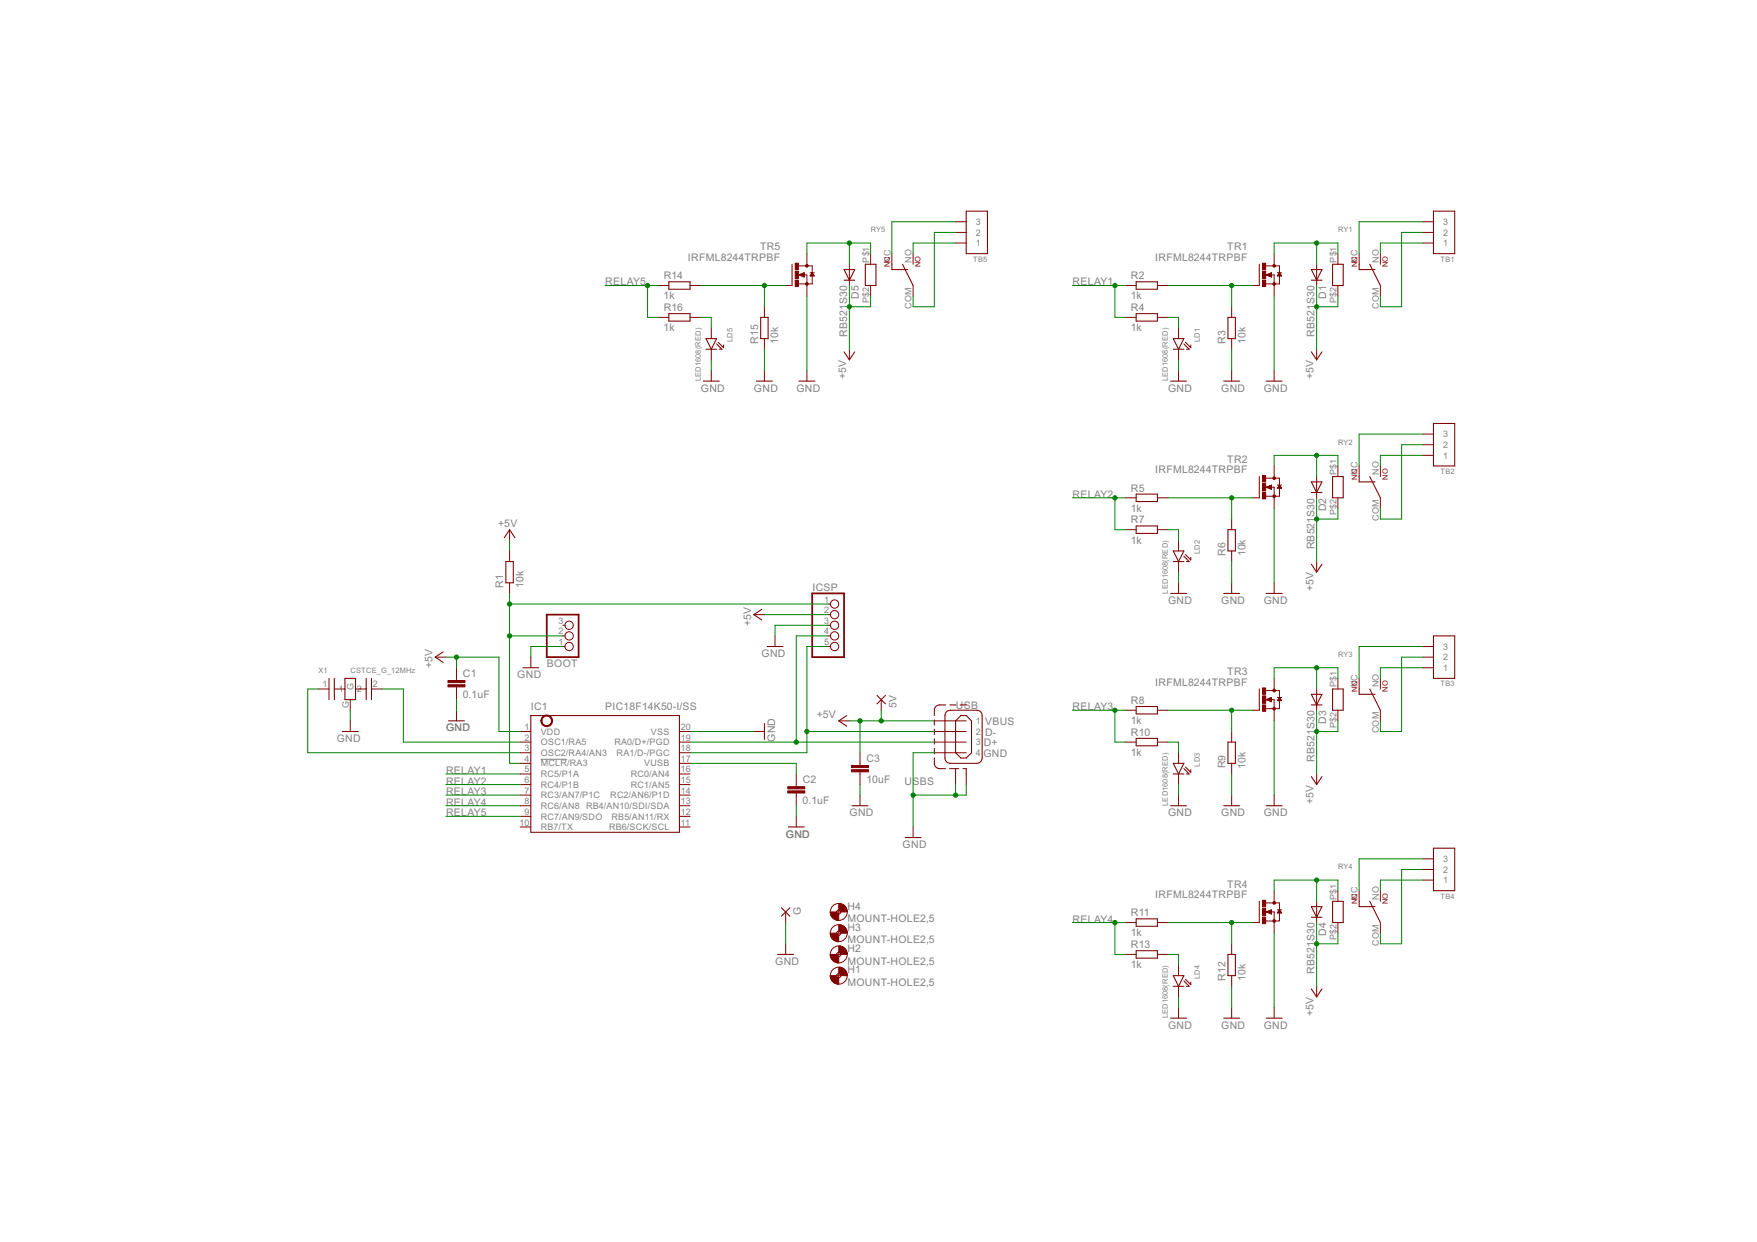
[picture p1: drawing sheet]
<svg xmlns="http://www.w3.org/2000/svg" width="420mm" height="297mm" viewBox="0 0 420 297" stroke-linecap="round" stroke-linejoin="round" font-family="sans-serif">
<path d="M129.3 181.6h6.3" fill="none" stroke="#808080" stroke-width=".24"/>
<g fill="none" stroke="#800000" stroke-width=".25">
<path d="M231.1 50.5h5v10.2h-5zM342.8 50.5h5.1v10.2h-5.1zM159.9 67.4h5.1v1.8h-5.1zM159.9 75h5.1v1.8h-5.1zM181.9 75.9h1.8v5.1h-1.8zM189.4 63.2v5.1M201.8 64.5h2.6l-1.3 2.5zM201.8 67h2.6M206.9 63.2h2.6v5.1h-2.6zM213.3 63.2v1.3h3.8M215.8 63.2l2.6 5.1M271.7 67.4h5.1v1.8h-5.1z"/>
<path d="M271.7 75h5.1v1.8h-5.1zM293.6 75.9h1.8v5.1h-1.8zM301.1 63.2v5.1M313.6 64.5h2.5l-1.2 2.5zM313.6 67h2.5M318.7 63.2h2.5v5.1h-2.5zM325 63.2v1.3h3.8M327.6 63.2l2.5 5.1M168.2 91.1h3.8M168.8 81h2.6l-1.3 2.5zM168.8 83.5h2.6M171.4 82.3l1.2 1.2h-.6"/>
<path d="M171.7 81.9l1.3 1.2v-.6M180.9 91.1h3.8M191.1 91.1h3.8M201.8 84.2l1.3 1.9 1.3-1.9M279.9 91.1h3.8M280.6 81h2.5l-1.3 2.5zM280.6 83.5h2.5M283.1 82.3l1.3 1.2h-.7M283.5 81.9l1.3 1.2v-.6M292.6 91.1h3.8M302.8 91.1h3.8M313.6 84.2l1.3 1.9 1.2-1.9"/>
<path d="M271.7 118.2h5.1v1.8h-5.1zM301.1 114v5.1M313.6 115.3h2.5l-1.2 2.5zM313.6 117.8h2.5M318.7 114h2.5v5.1h-2.5zM325 114v1.3h3.8M327.6 114l2.5 5.1M342.8 101.3h5.1v10.1h-5.1zM120.6 128.6l1.3-1.9 1.2 1.9M121 134.3h1.7v5.1h-1.7zM271.7 125.8h5.1v1.8h-5.1zM280.6 134.3h2.5"/>
<path d="M280.6 131.8h2.5l-1.3 2.5zM283.1 133l1.3 1.3h-.7M283.5 132.7l1.3 1.2v-.6M293.6 126.7h1.8v5.1h-1.8zM313.6 134.9l1.3 1.9 1.2-1.9M106 155.9l-1.9 1.3 1.9 1.2M125 159.7h3.8M182.2 145.7l-1.9 1.3 1.9 1.3M183.4 154.6h3.8M279.9 141.9h3.8M292.6 141.9h3.8M302.8 141.9h3.8"/>
<path d="M342.8 152.1h5.1v10.1h-5.1zM78.7 162.2v5.1M79.9 162.2v5.1M79.9 164.8h2.6M81.9 174.9h3.8M82.5 162.2h2.5v5.1h-2.5zM85 164.8h2.6M87.6 162.2v5.1M88.8 162.2v5.1M107.3 172.4h3.8M126.9 171.1h35.6v28h-35.6zM182.8 173v3.8"/>
<path d="M202.5 171.1l-1.9 1.3 1.9 1.3M209.7 166.3l2.1 2M211.8 166.3l-2.1 2M223.4 172.1v1.3M223.4 174.4v1.3M223.4 176.7v1.3M223.4 179v1.3M226.1 168.6h-1.7l-.7 .5a2.4 2.4 0 0 0-.3 2M226.4 170.1l.8-.2h6.4l1 .4 .3 .8v10.2l-.2 .5-.6 .6-6.9 .2-.5-.2-.6-.6-.1-.5v-10.2zM227.2 168.6h1.4M229.6 168.6h1.5M229.8 171.1h1.3l1.2 1.3v7.6l-1.2 1.3h-1.3l-1.3-1.3v-7.6z"/>
<path d="M271.7 169h5.1v1.8h-5.1zM271.7 176.6h5.1v1.8h-5.1zM293.6 177.5h1.8v5.1h-1.8zM301.1 164.8v5.1M313.6 166.1h2.5l-1.2 2.5zM313.6 168.6h2.5M318.7 164.8h2.5v5.1h-2.5zM325 164.8v1.3h3.8M327.6 164.8l2.5 5.1M188.5 197.8h3.8M203.8 192.7h3.8M223.4 181.3a2.4 2.4 0 0 0 .3 2l.2 .2a2.71 2.71 0 0 0 2.2 .3"/>
<path d="M227.1 183.8h2.2M230.3 183.8h.8M279.9 192.7h3.8M280.6 182.6h2.5l-1.3 2.5zM280.6 185.1h2.5M283.1 183.8l1.3 1.3h-.7M283.5 183.5l1.3 1.2v-.6M292.6 192.7h3.8M302.8 192.7h3.8M313.6 185.7l1.3 1.9 1.2-1.9M186.9 217.1l2 2M188.9 217.1l-2 2"/>
<path d="M216.5 200.3h3.8M271.7 219.8h5.1v1.7h-5.1zM301.1 215.6v5M313.6 216.8h2.5l-1.2 2.6zM313.6 219.4h2.5M318.7 215.6h2.5v5h-2.5zM325 215.6v1.2h3.8M327.6 215.6l2.5 5M342.8 202.9h5.1v10.1h-5.1zM186 228.3h3.8M271.7 227.4h5.1v1.8h-5.1zM280.6 233.3h2.5l-1.3 2.6z"/>
<path d="M280.6 235.9h2.5M283.1 234.6l1.3 1.3h-.7M283.5 234.2l1.3 1.3v-.6M293.6 228.3h1.8v5h-1.8zM313.6 236.5l1.3 1.9 1.2-1.9M279.9 243.5h3.8M292.6 243.5h3.8M302.8 243.5h3.8"/>
</g>
<g fill="none" stroke="#800000" stroke-width=".24">
<path d="M228.5 58.1h2.6M228.5 55.6h2.6M228.5 53h2.6M340.3 58.1h2.5M340.3 55.6h2.5M340.3 53h2.5M157.4 68.3h2.5M157.4 75.9h2.5M165 68.3h2.6M165 75.9h2.6M170.1 78.4v2.6M182.8 73.4v2.5"/>
<path d="M187.9 68.3h1.5M190.8 65.7h2.2v5.1M190.9 63.6h3.3v1.6M191.1 65.7l1.2-.5v1.1zM191.2 65.7h1.1M191.2 65.8h1.1M191.5 65.6h.8M191.5 65.9h.8M191.8 65.4h.5M191.8 66.1h.5M192.1 65.3h.2M192.2 66.2h.1"/>
<path d="M193 60.7v2.9M193.7 65.2h1M193.8 65.9h.9M193.8 65.8h.8M193.9 65.7h.6M194 65.6h.5M194.1 65.4h.3M194.2 65.3h.1M194.2 65.9v2h-3.3M194.2 65.2l.5 .8h-1zM203.1 63.2v5.1M208.2 60.7v2.5"/>
<path d="M208.2 68.3v2.5M213.3 60.7v2.5M218.4 60.7v2.5M218.4 68.3v2.5M269.2 68.3h2.5M269.2 75.9h2.5M276.8 68.3h2.5M276.8 75.9h2.5M281.8 78.4v2.6M294.5 73.4v2.5M299.6 68.3h1.5M302.5 65.7h2.2v5.1"/>
<path d="M302.7 63.6h3.3v1.6M302.8 65.7l1.3-.5v1.1zM302.9 65.7h1.2M303 65.8h1.1M303.2 65.6h.9M303.3 65.9h.8M303.5 65.4h.6M303.6 66.1h.5M303.8 65.3h.3M303.9 66.2h.2M304.7 60.7v2.9M305.5 65.2h1"/>
<path d="M305.5 65.9h.9M305.6 65.8h.8M305.7 65.7h.6M305.8 65.6h.4M305.8 65.4h.3M305.9 65.3h.1M306 65.9v2h-3.3M306 65.2l.5 .8h-1zM314.9 63.2v5.1M319.9 60.7v2.5M319.9 68.3v2.5M325 60.7v2.5"/>
<path d="M330.1 60.7v2.5M330.1 68.3v2.5M170.1 83.5v2.6M170.1 88.6v2.5M182.8 81v2.5M182.8 88.6v2.5M193 88.6v2.5M203.1 83.5v2.6M281.8 83.5v2.6M281.8 88.6v2.5M294.5 81v2.5M294.5 88.6v2.5"/>
<path d="M304.7 88.6v2.5M314.9 83.5v2.6M269.2 119.1h2.5M276.8 119.1h2.5M299.6 119.1h1.5M302.5 116.5h2.2v5.1M302.7 114.4h3.3v1.6M302.8 116.5l1.3-.5v1zM302.9 116.5h1.2M303 116.6h1.1M303.2 116.4h.9M303.3 116.7h.8"/>
<path d="M303.5 116.2h.6M303.6 116.8h.5M303.8 116.1h.3M303.9 116.9h.2M304.7 111.4v3M305.5 116h1M305.5 116.7h.9M305.6 116.6h.7M305.7 116.5h.6M305.8 116.4h.4M305.8 116.2h.3M305.9 116.1h.1"/>
<path d="M306 116.6v2.1h-3.3M306 116l.5 .8h-1zM314.9 114v5.1M319.9 111.4v2.6M319.9 119.1v2.5M325 111.4v2.6M330.1 111.4v2.6M330.1 119.1v2.5M340.3 108.9h2.5M340.3 106.4h2.5M340.3 103.8h2.5M121.9 126.7v2.5"/>
<path d="M121.9 131.8v2.5M121.9 139.4v2.5M269.2 126.7h2.5M276.8 126.7h2.5M281.8 129.2v2.6M281.8 134.3v2.5M281.8 139.4v2.5M294.5 124.1v2.6M294.5 131.8v2.5M294.5 139.4v2.5M304.7 139.4v2.5M314.9 134.3v2.5"/>
<path d="M104.1 157.2h2.5M109.2 159.7v3.1M126.9 157.2v2.5M134.6 154.6h.5M134.6 152.1h.5M134.6 149.5h.5M180.3 147h2.5M185.3 152.1v2.5M198 154.6h.6M198 152.1h.6M198 149.5h.6M198 144.5h.6"/>
<path d="M198 147h.6M340.3 157.2h2.5M340.3 154.6h2.5M340.3 159.7h2.5M76.1 164.8h2.6M83.8 167.3v2.6M83.8 172.4v2.5M88.8 164.8h2.6M109.2 164.3v3M109.2 169.9v2.5M124.4 174.9h2.5M124.4 177.5h2.5"/>
<path d="M162.5 174.9h2.5M162.5 177.5h2.5M180.3 174.9h2.5M200.6 172.4h2.5M210.7 167.3v2.6M223.4 174.9h7.7M223.4 172.4h7.7M223.4 177.5h7.7M269.2 177.5h2.5M269.2 169.9h2.5M276.8 177.5h2.5M276.8 169.9h2.5"/>
<path d="M294.5 174.9v2.6M299.6 169.9h1.5M302.5 167.3h2.2v5.1M302.7 165.2h3.3v1.6M302.8 167.3l1.3-.5v1zM302.9 167.4h1.2M303 167.3h1.1M303.3 167.5h.8M303.3 167.1h.8M303.6 167h.5M303.6 167.6h.5M303.8 166.9h.3"/>
<path d="M303.8 167.7h.3M304.7 162.2v3M305.5 166.8h1M305.5 167.5h.9M305.6 167.4h.7M305.7 167.3h.6M305.8 167.1h.4M305.8 167h.3M305.9 166.9h.1M306 167.4v2.1h-3.3M306 166.8l.5 .8h-1zM314.9 164.8v5.1"/>
<path d="M319.9 162.2v2.6M319.9 169.9v2.5M325 162.2v2.6M330.1 162.2v2.6M330.1 169.9v2.5M124.4 180h2.5M124.4 182.6h2.5M124.4 185.1h2.5M124.4 187.6h2.5M124.4 190.2h2.5M124.4 192.7h2.5M124.4 195.2h2.5"/>
<path d="M124.4 197.8h2.5M162.5 180h2.5M162.5 182.6h2.5M162.5 185.1h2.5M162.5 187.6h2.5M162.5 190.2h2.5M162.5 192.7h2.5M162.5 195.2h2.5M162.5 197.8h2.5M190.4 185.1v3.1M190.4 189.7v3M190.4 195.2v2.6"/>
<path d="M205.7 180v3.1M205.7 184.6v3M205.7 190.2v2.5M218.4 197.8v2.5M223.4 180h7.7M228.5 183.8v3.8M231.1 183.8v3.8M281.8 180v2.6M281.8 185.1v2.5M281.8 190.2v2.5M294.5 182.6v2.5M294.5 190.2v2.5"/>
<path d="M304.7 190.2v2.5M314.9 185.1v2.5M187.9 218.1v2.5M200.1 218.1h1M200.6 217.6v1M302.5 218.1h2.2v5.1M302.7 215.9h3.3v1.7M302.8 218.1l1.3-.5v1zM302.9 218.2h1.2M303 218h1.1M303.2 218.3h.9M303.3 217.9h.8"/>
<path d="M303.5 218.4h.6M303.6 217.8h.5M303.8 218.5h.3M303.9 217.7h.2M304.7 213v2.9M305.5 217.6h1M305.5 218.3h.9M305.6 218.2h.7M305.7 218h.6M305.8 217.9h.4M305.8 217.8h.3M305.9 217.7h.1"/>
<path d="M306 218.2v2.1h-3.3M306 217.6l.5 .8h-1zM314.9 215.6v5M319.9 213v2.6M325 213v2.6M330.1 213v2.6M340.3 210.5h2.5M340.3 207.9h2.5M340.3 205.4h2.5M187.9 225.7v2.6M200.1 233.3h1M200.1 228.3h1"/>
<path d="M200.1 223.2h1M200.6 222.7v1M200.6 227.8v1M200.6 232.8v1M269.2 228.3h2.5M269.2 220.6h2.5M276.8 228.3h2.5M276.8 220.6h2.5M281.8 230.8v2.5M281.8 235.9v2.5M294.5 225.7v2.6M294.5 233.3v2.6"/>
<path d="M299.6 220.6h1.5M314.9 235.9v2.5M319.9 220.6v2.6M330.1 220.6v2.6M281.8 241v2.5M294.5 241v2.5M304.7 241v2.5"/>
<circle cx="136.1" cy="152.1" r=".99"/>
<circle cx="136.1" cy="149.5" r=".99"/>
<circle cx="136.1" cy="154.6" r=".99"/>
<circle cx="199.6" cy="152.1" r=".99"/>
<circle cx="199.6" cy="147" r=".99"/>
<circle cx="199.6" cy="149.5" r=".99"/>
<circle cx="199.6" cy="144.5" r=".99"/>
<circle cx="199.6" cy="154.6" r=".99"/>
<circle cx="200.6" cy="218.1" r="2.03"/>
<circle cx="200.6" cy="218.1" r=".51"/>
<circle cx="200.6" cy="233.3" r="2.03"/>
<circle cx="200.6" cy="223.2" r="2.03"/>
<circle cx="200.6" cy="228.3" r="2.03"/>
<circle cx="200.6" cy="223.2" r=".51"/>
<circle cx="200.6" cy="233.3" r=".51"/>
<circle cx="200.6" cy="228.3" r=".51"/>
</g>
<g fill="#800000" stroke="#800000" stroke-width=".24">
<path d="M203.6 184.1h4.1v.5h-4.1z"/>
<path d="M203.6 183.1h4.1v.5h-4.1z"/>
<path d="M107.1 163.8h4.1v.5h-4.1z"/>
<path d="M107.1 162.8h4.1v.5h-4.1z"/>
<path d="M188.4 189.1h4v.6h-4z"/>
<path d="M188.4 188.2h4v.5h-4z"/>
<path d="M301.9 67h.8v1.5h-.8z"/>
<path d="M301.9 62.9h.8v1.6h-.8z"/>
<path d="M301.9 64.9h.8v1.7h-.8z"/>
<path d="M301.9 117.8h.8v1.5h-.8z"/>
<path d="M301.9 113.7h.8v1.6h-.8z"/>
<path d="M301.9 115.6h.8v1.8h-.8z"/>
<path d="M301.9 168.6h.8v1.5h-.8z"/>
<path d="M301.9 164.5h.8v1.6h-.8z"/>
<path d="M301.9 166.4h.8v1.8h-.8z"/>
<path d="M301.9 219.4h.8v1.5h-.8z"/>
<path d="M301.9 215.3h.8v1.5h-.8z"/>
<path d="M301.9 217.2h.8v1.8h-.8z"/>
<path d="M190.2 67h.7v1.5h-.7z"/>
<path d="M190.2 62.9h.7v1.6h-.7z"/>
<path d="M190.2 64.9h.7v1.7h-.7z"/>
</g>
<g fill="#800000" stroke="#800000" stroke-width=".24">
<path d="M200.6 231.3a2 2 0 0 1 2 2h-1.5l-.1-.3-.4-.2z" fill-rule="evenodd"/>
<path d="M198.5 233.3h1.6l.2 .4 .3 .1v1.6a2 2 0 0 1-2.1-2.1z" fill-rule="evenodd"/>
<path d="M200.6 226.2a2.04 2.04 0 0 1 2 2.1h-1.5l-.1-.3-.4-.2z" fill-rule="evenodd"/>
<path d="M198.5 228.3h1.6l.2 .4 .3 .1v1.5a2 2 0 0 1-2.1-2z" fill-rule="evenodd"/>
<path d="M200.6 221.1a2.04 2.04 0 0 1 2 2.1h-1.5l-.1-.3-.4-.2z" fill-rule="evenodd"/>
<path d="M198.5 223.2h1.6l.2 .4 .3 .1v1.5a2 2 0 0 1-2.1-2z" fill-rule="evenodd"/>
<path d="M200.6 216.1a2.04 2.04 0 0 1 2 2h-1.5l-.1-.3-.4-.2z" fill-rule="evenodd"/>
<path d="M198.5 218.1h1.6l.2 .4 .3 .1v1.5a2 2 0 0 1-2.1-2z" fill-rule="evenodd"/>
<path d="M129.7 171.4a1.4 1.4 0 0 1 2.2 .2 1.4 1.4 0 0 1-.8 2.1 1.4 1.4 0 0 1-1.8-1.3h.3a1.14 1.14 0 0 1 1.7-1 1.14 1.14 0 0 1 .1 2 1.14 1.14 0 0 1-1.8-.7v-.3h-.3z" fill-rule="evenodd"/>
<circle cx="304.7" cy="63.6" r=".33"/>
<circle cx="304.7" cy="67.9" r=".33"/>
<circle cx="304.7" cy="114.4" r=".32"/>
<circle cx="304.7" cy="118.7" r=".32"/>
<circle cx="304.7" cy="165.2" r=".33"/>
<circle cx="304.7" cy="169.5" r=".33"/>
<circle cx="304.7" cy="215.9" r=".32"/>
<circle cx="304.7" cy="220.3" r=".32"/>
<circle cx="193" cy="63.6" r=".33"/>
<circle cx="193" cy="67.9" r=".33"/>
</g>
<path d="M130.7 147h7.7v10.2h-7.7zM194.2 141.9h7.6v15.3h-7.6z" fill="none" stroke="#800000" stroke-width=".42"/>
<g fill="none" stroke="#008000" stroke-width=".24">
<path d="M203.1 58.1v5.1M228.5 58.1h-10.1v2.6M228.5 55.6h-5.1v17.8h-5v-2.6M228.5 53h-15.2v7.7M314.9 58.1v5.1M340.3 55.6h-5.1v17.8h-5.1v-2.6M340.3 53h-15.3v7.7M340.3 58.1h-10.2v2.6M144.7 68.3h12.7M154.9 68.3v7.6h2.5M167.6 75.9h2.5v2.5M167.6 68.3h20.3"/>
<path d="M182.8 68.3v5.1M193 60.7v-2.6h15.2v2.6M193 70.8v17.8M203.1 68.3v15.2M208.2 70.8v2.6h-5.1M256.5 68.3h12.7M266.6 68.3v7.6h2.6M279.3 75.9h2.5v2.5M279.3 68.3h20.3M294.5 68.3v5.1M304.7 60.7v-2.6h15.2v2.6M304.7 70.8v17.8"/>
<path d="M314.9 68.3v15.2M319.9 70.8v2.6h-5M170.1 86.1v2.5M182.8 83.5v5.1M281.8 86.1v2.5M294.5 83.5v5.1M256.5 119.1h12.7M266.6 119.1v7.6h2.6M279.3 119.1h20.3M294.5 119.1v5M304.7 111.4v-2.5h15.2v2.5M314.9 108.9v5.1"/>
<path d="M314.9 119.1v15.2M340.3 106.4h-5.1v17.7h-5.1v-2.5M340.3 103.8h-15.3v7.6M340.3 108.9h-10.2v2.5M121.9 129.2v2.6M279.3 126.7h2.5v2.5M281.8 136.8v2.6M294.5 134.3v5.1M304.7 121.6v17.8M319.9 121.6v2.5h-5M106.6 157.2h12.7v17.7h5.1M109.2 157.2v2.5"/>
<path d="M121.9 141.9v40.7h2.5M121.9 144.5h76.1M121.9 152.1h12.7M134.6 154.6h-7.7v2.6M182.8 147h15.2M198 154.6h-5v25.4h-28M198 152.1h-7.6v25.4M198 149.5h-12.7v2.6M314.9 159.7v5.1M340.3 157.2h-5.1v17.7h-5.1v-2.5M340.3 154.6h-15.3v7.6M340.3 159.7h-10.2v2.5"/>
<path d="M76.1 164.8h-2.5v15.2h50.8M83.8 169.9v2.5M91.4 164.8h5.1v12.7h27.9M109.2 167.3v2.6M165 174.9h15.3M165 177.5h58.4M193 174.9h30.4M203.1 172.4h20.3M205.7 172.4v7.6M210.7 169.9v2.5M256.5 169.9h12.7M266.6 169.9v7.6h2.6"/>
<path d="M279.3 177.5h2.5v2.5M279.3 169.9h20.3M294.5 169.9v5M304.7 162.2v-2.5h15.2v2.5M304.7 172.4v17.8M314.9 169.9v15.2M319.9 172.4v2.5h-5M106.6 190.2h17.8M106.6 185.1h17.8M106.6 187.6h17.8M106.6 192.7h17.8M106.6 195.2h17.8"/>
<path d="M165 182.6h25.4v2.5M190.4 192.7v2.5M205.7 187.6v2.6M223.4 180h-5v17.8M228.5 187.6v2.6M231.1 187.6v2.6h-12.7M281.8 187.6v2.6M294.5 185.1v5.1M304.7 213v-2.5h15.2v2.5M314.9 210.5v5.1M340.3 207.9h-5.1v17.8h-5.1v-2.5M340.3 205.4h-15.3v7.6"/>
<path d="M340.3 210.5h-10.2v2.5M187.9 220.6v5.1M256.5 220.6h12.7M266.6 220.6v7.7h2.6M279.3 228.3h2.5v2.5M279.3 220.6h20.3M281.8 238.4v2.6M294.5 220.6v5.1M294.5 235.9v5.1M304.7 223.2v17.8M314.9 220.6v15.3M319.9 223.2v2.5h-5"/>
</g>
<g fill="#008000" stroke="#008000" stroke-width=".24">
<circle cx="228.5" cy="190.2" r=".51"/>
<circle cx="218.4" cy="190.2" r=".51"/>
<circle cx="109.2" cy="157.2" r=".51"/>
<circle cx="205.7" cy="172.4" r=".51"/>
<circle cx="210.7" cy="172.4" r=".51"/>
<circle cx="314.9" cy="73.4" r=".51"/>
<circle cx="314.9" cy="124.1" r=".51"/>
<circle cx="314.9" cy="174.9" r=".51"/>
<circle cx="314.9" cy="225.7" r=".51"/>
<circle cx="203.1" cy="73.4" r=".51"/>
<circle cx="121.9" cy="144.5" r=".51"/>
<circle cx="121.9" cy="152.1" r=".51"/>
<circle cx="193" cy="174.9" r=".51"/>
<circle cx="190.4" cy="177.5" r=".51"/>
<circle cx="314.9" cy="58.1" r=".51"/>
<circle cx="294.5" cy="68.3" r=".51"/>
<circle cx="266.6" cy="68.3" r=".51"/>
<circle cx="314.9" cy="108.9" r=".51"/>
<circle cx="294.5" cy="119.1" r=".51"/>
<circle cx="266.6" cy="119.1" r=".51"/>
<circle cx="314.9" cy="159.7" r=".51"/>
<circle cx="294.5" cy="169.9" r=".51"/>
<circle cx="314.9" cy="210.5" r=".51"/>
<circle cx="294.5" cy="220.6" r=".51"/>
<circle cx="266.6" cy="169.9" r=".51"/>
<circle cx="266.6" cy="220.6" r=".51"/>
<circle cx="203.1" cy="58.1" r=".51"/>
<circle cx="182.8" cy="68.3" r=".51"/>
<circle cx="154.9" cy="68.3" r=".51"/>
</g>
<g font-size="2.8" fill="#808080">
<text x="181.7" y="59.9">TR5</text>
<text x="293.5" y="59.9">TR1</text>
<text x="164.5" y="62.4">IRFML8244TRPBF</text>
<text x="276.3" y="62.4">IRFML8244TRPBF</text>
<text x="144.7" y="68.3">RELAY5</text>
<text x="158.7" y="71.6">1k</text>
<text x="158.7" y="66.8">R14</text>
<text x="205.4" y="71.5" transform="rotate(-90 205.4 71.5)">D5</text>
<text x="256.5" y="68.3">RELAY1</text>
<text x="270.4" y="71.6">1k</text>
<text x="270.5" y="66.8">R2</text>
<text x="317.1" y="71.5" transform="rotate(-90 317.1 71.5)">D1</text>
<text x="158.7" y="74.4">R16</text>
<text x="270.5" y="74.4">R4</text>
<text x="158.7" y="79.2">1k</text>
<text x="181.3" y="82.2" transform="rotate(-90 181.3 82.2)">R15</text>
<text x="186.1" y="82.2" transform="rotate(-90 186.1 82.2)">10k</text>
<text x="202.6" y="80.6" transform="rotate(-90 202.6 80.6)">RB521S30</text>
<text x="270.4" y="79.2">1k</text>
<text x="293" y="82.2" transform="rotate(-90 293 82.2)">R3</text>
<text x="297.8" y="82.2" transform="rotate(-90 297.8 82.2)">10k</text>
<text x="314.3" y="80.6" transform="rotate(-90 314.3 80.6)">RB521S30</text>
<text x="167.6" y="93.7">GND</text>
<text x="180.3" y="93.7">GND</text>
<text x="190.5" y="93.7">GND</text>
<text x="202.4" y="90.7" transform="rotate(-90 202.4 90.7)">+5V</text>
<text x="279.3" y="93.7">GND</text>
<text x="292" y="93.7">GND</text>
<text x="302.2" y="93.7">GND</text>
<text x="314.1" y="90.7" transform="rotate(-90 314.1 90.7)">+5V</text>
<text x="276.3" y="113.2">IRFML8244TRPBF</text>
<text x="293.5" y="110.7">TR2</text>
<text x="256.5" y="119.1">RELAY2</text>
<text x="270.5" y="117.6">R5</text>
<text x="270.4" y="122.4">1k</text>
<text x="270.5" y="125.2">R7</text>
<text x="317.1" y="122.3" transform="rotate(-90 317.1 122.3)">D2</text>
<text x="119.1" y="126.1">+5V</text>
<text x="270.4" y="130">1k</text>
<text x="314.3" y="131.4" transform="rotate(-90 314.3 131.4)">RB521S30</text>
<text x="293" y="133" transform="rotate(-90 293 133)">R6</text>
<text x="297.8" y="133" transform="rotate(-90 297.8 133)">10k</text>
<text x="120.4" y="140.6" transform="rotate(-90 120.4 140.6)">R1</text>
<text x="125.2" y="140.7" transform="rotate(-90 125.2 140.7)">10k</text>
<text x="194.3" y="141.3">ICSP</text>
<text x="314.1" y="141.5" transform="rotate(-90 314.1 141.5)">+5V</text>
<text x="179.6" y="149.7" transform="rotate(-90 179.6 149.7)">+5V</text>
<text x="279.3" y="144.5">GND</text>
<text x="292" y="144.5">GND</text>
<text x="302.2" y="144.5">GND</text>
<text x="103.4" y="159.9" transform="rotate(-90 103.4 159.9)">+5V</text>
<text x="110.7" y="161.9">C1</text>
<text x="130.8" y="159.6">BOOT</text>
<text x="182.1" y="157.2">GND</text>
<text x="293.5" y="161.5">TR3</text>
<text x="110.7" y="166.9">0.1uF</text>
<text x="123.7" y="162.2">GND</text>
<text x="276.3" y="164">IRFML8244TRPBF</text>
<text x="127" y="169.9">IC1</text>
<text x="144.7" y="169.9">PIC18F14K50-I/SS</text>
<text x="195.3" y="171.8">+5V</text>
<text x="214.4" y="169.3" transform="rotate(-90 214.4 169.3)">5V</text>
<text x="228.6" y="169.5">USB</text>
<text x="235.6" y="173.4">VBUS</text>
<text x="256.5" y="169.9">RELAY3</text>
<text x="270.4" y="173.2">1k</text>
<text x="270.5" y="168.4">R8</text>
<text x="317.1" y="173.1" transform="rotate(-90 317.1 173.1)">D3</text>
<text x="80.5" y="177.5">GND</text>
<text x="106.7" y="174.9">GND</text>
<text x="185.3" y="177.4" transform="rotate(-90 185.3 177.4)">GND</text>
<text x="235.3" y="178.5">D+</text>
<text x="235.6" y="176">D-</text>
<text x="270.5" y="176">R10</text>
<text x="106.7" y="185.1">RELAY1</text>
<text x="207.2" y="182.2">C3</text>
<text x="235.2" y="181.1">GND</text>
<text x="270.4" y="180.8">1k</text>
<text x="293" y="183.8" transform="rotate(-90 293 183.8)">R9</text>
<text x="297.8" y="183.8" transform="rotate(-90 297.8 183.8)">10k</text>
<text x="314.3" y="182.2" transform="rotate(-90 314.3 182.2)">RB521S30</text>
<text x="106.7" y="187.6">RELAY2</text>
<text x="106.7" y="190.2">RELAY3</text>
<text x="192" y="187.3">C2</text>
<text x="207.2" y="187.3">10uF</text>
<text x="216.3" y="187.6">USBS</text>
<text x="106.7" y="192.7">RELAY4</text>
<text x="106.7" y="195.3">RELAY5</text>
<text x="191.9" y="192.3">0.1uF</text>
<text x="203.2" y="195.3">GND</text>
<text x="279.3" y="195.3">GND</text>
<text x="292" y="195.3">GND</text>
<text x="302.2" y="195.3">GND</text>
<text x="314.1" y="192.2" transform="rotate(-90 314.1 192.2)">+5V</text>
<text x="187.9" y="200.3">GND</text>
<text x="215.9" y="202.9">GND</text>
<text x="276.3" y="214.8">IRFML8244TRPBF</text>
<text x="293.5" y="212.3">TR4</text>
<text x="191.5" y="219" transform="rotate(-90 191.5 219)">G</text>
<text x="202.7" y="220.6">MOUNT-HOLE2,5</text>
<text x="202.7" y="217.5">H4</text>
<text x="256.5" y="220.6">RELAY4</text>
<text x="270.5" y="219.1">R11</text>
<text x="202.7" y="225.6">MOUNT-HOLE2,5</text>
<text x="202.7" y="227.7">H2</text>
<text x="202.7" y="222.6">H3</text>
<text x="270.4" y="223.9">1k</text>
<text x="270.5" y="226.8">R13</text>
<text x="317.1" y="223.9" transform="rotate(-90 317.1 223.9)">D4</text>
<text x="185.4" y="230.8">GND</text>
<text x="202.7" y="230.7">MOUNT-HOLE2,5</text>
<text x="202.7" y="232.8">H1</text>
<text x="270.4" y="231.6">1k</text>
<text x="314.3" y="233" transform="rotate(-90 314.3 233)">RB521S30</text>
<text x="202.7" y="235.8">MOUNT-HOLE2,5</text>
<text x="293" y="234.6" transform="rotate(-90 293 234.6)">R12</text>
<text x="297.8" y="234.6" transform="rotate(-90 297.8 234.6)">10k</text>
<text x="314.1" y="243" transform="rotate(-90 314.1 243)">+5V</text>
<text x="279.3" y="246">GND</text>
<text x="292" y="246">GND</text>
<text x="302.2" y="246">GND</text>
</g>
<g font-size="2.4" fill="#808080">
<text x="233.4" y="53.8">3</text>
<text x="345.1" y="53.8">3</text>
<text x="233.4" y="58.9">1</text>
<text x="233.4" y="56.3">2</text>
<text x="345.1" y="58.9">1</text>
<text x="345.1" y="56.3">2</text>
<text x="207.8" y="62.8" transform="rotate(-90 207.8 62.8)">P$1</text>
<text x="212.9" y="62.8" transform="rotate(-90 212.9 62.8)">NC</text>
<text x="218" y="62.8" transform="rotate(-90 218 62.8)">NO</text>
<text x="319.6" y="62.8" transform="rotate(-90 319.6 62.8)">P$1</text>
<text x="324.7" y="62.8" transform="rotate(-90 324.7 62.8)">NC</text>
<text x="329.7" y="62.8" transform="rotate(-90 329.7 62.8)">NO</text>
<text x="207.8" y="72.5" transform="rotate(-90 207.8 72.5)">P$2</text>
<text x="218" y="73.8" transform="rotate(-90 218 73.8)">COM</text>
<text x="319.6" y="72.5" transform="rotate(-90 319.6 72.5)">P$2</text>
<text x="329.7" y="73.8" transform="rotate(-90 329.7 73.8)">COM</text>
<text x="345.1" y="107.1">2</text>
<text x="345.1" y="104.6">3</text>
<text x="319.6" y="113.6" transform="rotate(-90 319.6 113.6)">P$1</text>
<text x="324.7" y="113.6" transform="rotate(-90 324.7 113.6)">NC</text>
<text x="329.7" y="113.6" transform="rotate(-90 329.7 113.6)">NO</text>
<text x="345.1" y="109.7">1</text>
<text x="319.6" y="123.3" transform="rotate(-90 319.6 123.3)">P$2</text>
<text x="329.7" y="124.6" transform="rotate(-90 329.7 124.6)">COM</text>
<text x="133.6" y="149.2">3</text>
<text x="197.1" y="144.1">1</text>
<text x="197.1" y="146.6">2</text>
<text x="197.1" y="149.2">3</text>
<text x="133.6" y="154.3">1</text>
<text x="133.6" y="151.7">2</text>
<text x="197.1" y="151.7">4</text>
<text x="197.1" y="154.3">5</text>
<text x="345.1" y="155.4">3</text>
<text x="345.1" y="160.5">1</text>
<text x="345.1" y="157.9">2</text>
<text x="77.1" y="164.4">1</text>
<text x="81" y="165.5">1</text>
<text x="84.5" y="164.9" transform="rotate(-90 84.5 164.9)">G</text>
<text x="85.3" y="165.5">2</text>
<text x="89.2" y="164.4">2</text>
<text x="319.6" y="164.4" transform="rotate(-90 319.6 164.4)">P$1</text>
<text x="324.7" y="164.4" transform="rotate(-90 324.7 164.4)">NC</text>
<text x="329.7" y="164.4" transform="rotate(-90 329.7 164.4)">NO</text>
<text x="83.4" y="169.4" transform="rotate(-90 83.4 169.4)">G</text>
<text x="233.4" y="173.2">1</text>
<text x="125.4" y="174.6">1</text>
<text x="125.4" y="177.1">2</text>
<text x="125.4" y="179.7">3</text>
<text x="129.3" y="175.7">VDD</text>
<text x="129.3" y="178.2">OSC1/RA5</text>
<text x="146.9" y="178.2">RA0/D+/PGD</text>
<text x="155.7" y="175.7">VSS</text>
<text x="162.8" y="179.7">18</text>
<text x="162.8" y="177.1">19</text>
<text x="162.8" y="174.6">20</text>
<text x="233.4" y="175.7">2</text>
<text x="233.4" y="178.2">3</text>
<text x="319.6" y="174" transform="rotate(-90 319.6 174)">P$2</text>
<text x="329.7" y="175.4" transform="rotate(-90 329.7 175.4)">COM</text>
<text x="125.4" y="182.2">4</text>
<text x="125.4" y="184.7">5</text>
<text x="129.3" y="180.8">OSC2/RA4/AN3</text>
<text x="129.3" y="183.3">MCLR/RA3</text>
<text x="129.3" y="185.9">RC5/P1A</text>
<text x="147.4" y="180.8">RA1/D-/PGC</text>
<text x="150.8" y="185.9">RC0/AN4</text>
<text x="154" y="183.3">VUSB</text>
<text x="162.8" y="184.7">16</text>
<text x="162.8" y="182.2">17</text>
<text x="233.4" y="180.8">4</text>
<text x="125.4" y="187.3">6</text>
<text x="125.4" y="189.8">7</text>
<text x="129.3" y="188.4">RC4/P1B</text>
<text x="129.3" y="190.9">RC3/AN7/P1C</text>
<text x="145.9" y="190.9">RC2/AN6/P1D</text>
<text x="150.8" y="188.4">RC1/AN5</text>
<text x="162.8" y="189.8">14</text>
<text x="162.8" y="187.3">15</text>
<text x="124.2" y="197.4">10</text>
<text x="125.4" y="192.4">8</text>
<text x="125.4" y="194.9">9</text>
<text x="129.3" y="193.5">RC6/AN8 RB4/AN10/SDI/SDA</text>
<text x="129.3" y="196">RC7/AN9/SDO</text>
<text x="146.2" y="196">RB5/AN11/RX</text>
<text x="162.8" y="197.4">11</text>
<text x="162.8" y="194.9">12</text>
<text x="162.8" y="192.4">13</text>
<text x="129.3" y="198.6">RB7/TX</text>
<text x="145.6" y="198.6">RB6/SCK/SCL</text>
<text x="345.1" y="208.7">2</text>
<text x="345.1" y="206.2">3</text>
<text x="319.6" y="215.2" transform="rotate(-90 319.6 215.2)">P$1</text>
<text x="324.7" y="215.2" transform="rotate(-90 324.7 215.2)">NC</text>
<text x="329.7" y="215.2" transform="rotate(-90 329.7 215.2)">NO</text>
<text x="345.1" y="211.2">1</text>
<text x="319.6" y="224.8" transform="rotate(-90 319.6 224.8)">P$2</text>
<text x="329.7" y="226.2" transform="rotate(-90 329.7 226.2)">COM</text>
</g>
<g font-size="2" fill="#808080">
<text x="208.2" y="55.6">RY5</text>
<text x="320" y="55.6">RY1</text>
<text x="232.8" y="62.6">TB5</text>
<text x="344.5" y="62.6">TB1</text>
<text x="175.2" y="81.8" transform="rotate(-90 175.2 81.8)">LD5</text>
<text x="286.9" y="81.8" transform="rotate(-90 286.9 81.8)">LD1</text>
<text x="167.6" y="91.2" transform="rotate(-90 167.6 91.2)">LED1608(RED)</text>
<text x="279.3" y="91.2" transform="rotate(-90 279.3 91.2)">LED1608(RED)</text>
<text x="320" y="106.4">RY2</text>
<text x="344.5" y="113.4">TB2</text>
<text x="286.9" y="132.6" transform="rotate(-90 286.9 132.6)">LD2</text>
<text x="279.3" y="142" transform="rotate(-90 279.3 142)">LED1608(RED)</text>
<text x="76.2" y="161">X1</text>
<text x="83.8" y="161">CSTCE_G_12MHz</text>
<text x="320" y="157.2">RY3</text>
<text x="344.5" y="164.1">TB3</text>
<text x="286.9" y="183.4" transform="rotate(-90 286.9 183.4)">LD3</text>
<text x="279.3" y="192.8" transform="rotate(-90 279.3 192.8)">LED1608(RED)</text>
<text x="320" y="207.9">RY4</text>
<text x="344.5" y="214.9">TB4</text>
<text x="286.9" y="234.2" transform="rotate(-90 286.9 234.2)">LD4</text>
<text x="279.3" y="243.6" transform="rotate(-90 279.3 243.6)">LED1608(RED)</text>
</g>
<g font-size="2" fill="#800000">
<text x="212.8" y="63.9" transform="rotate(-90 212.8 63.9)">NC</text>
<text x="220.1" y="63.9" transform="rotate(-90 220.1 63.9)">NO</text>
<text x="324.5" y="63.9" transform="rotate(-90 324.5 63.9)">NC</text>
<text x="331.9" y="63.9" transform="rotate(-90 331.9 63.9)">NO</text>
<text x="324.5" y="114.7" transform="rotate(-90 324.5 114.7)">NC</text>
<text x="331.9" y="114.7" transform="rotate(-90 331.9 114.7)">NO</text>
<text x="324.5" y="165.5" transform="rotate(-90 324.5 165.5)">NC</text>
<text x="331.9" y="165.5" transform="rotate(-90 331.9 165.5)">NO</text>
<text x="324.5" y="216.3" transform="rotate(-90 324.5 216.3)">NC</text>
<text x="331.9" y="216.3" transform="rotate(-90 331.9 216.3)">NO</text>
</g>
</svg>
